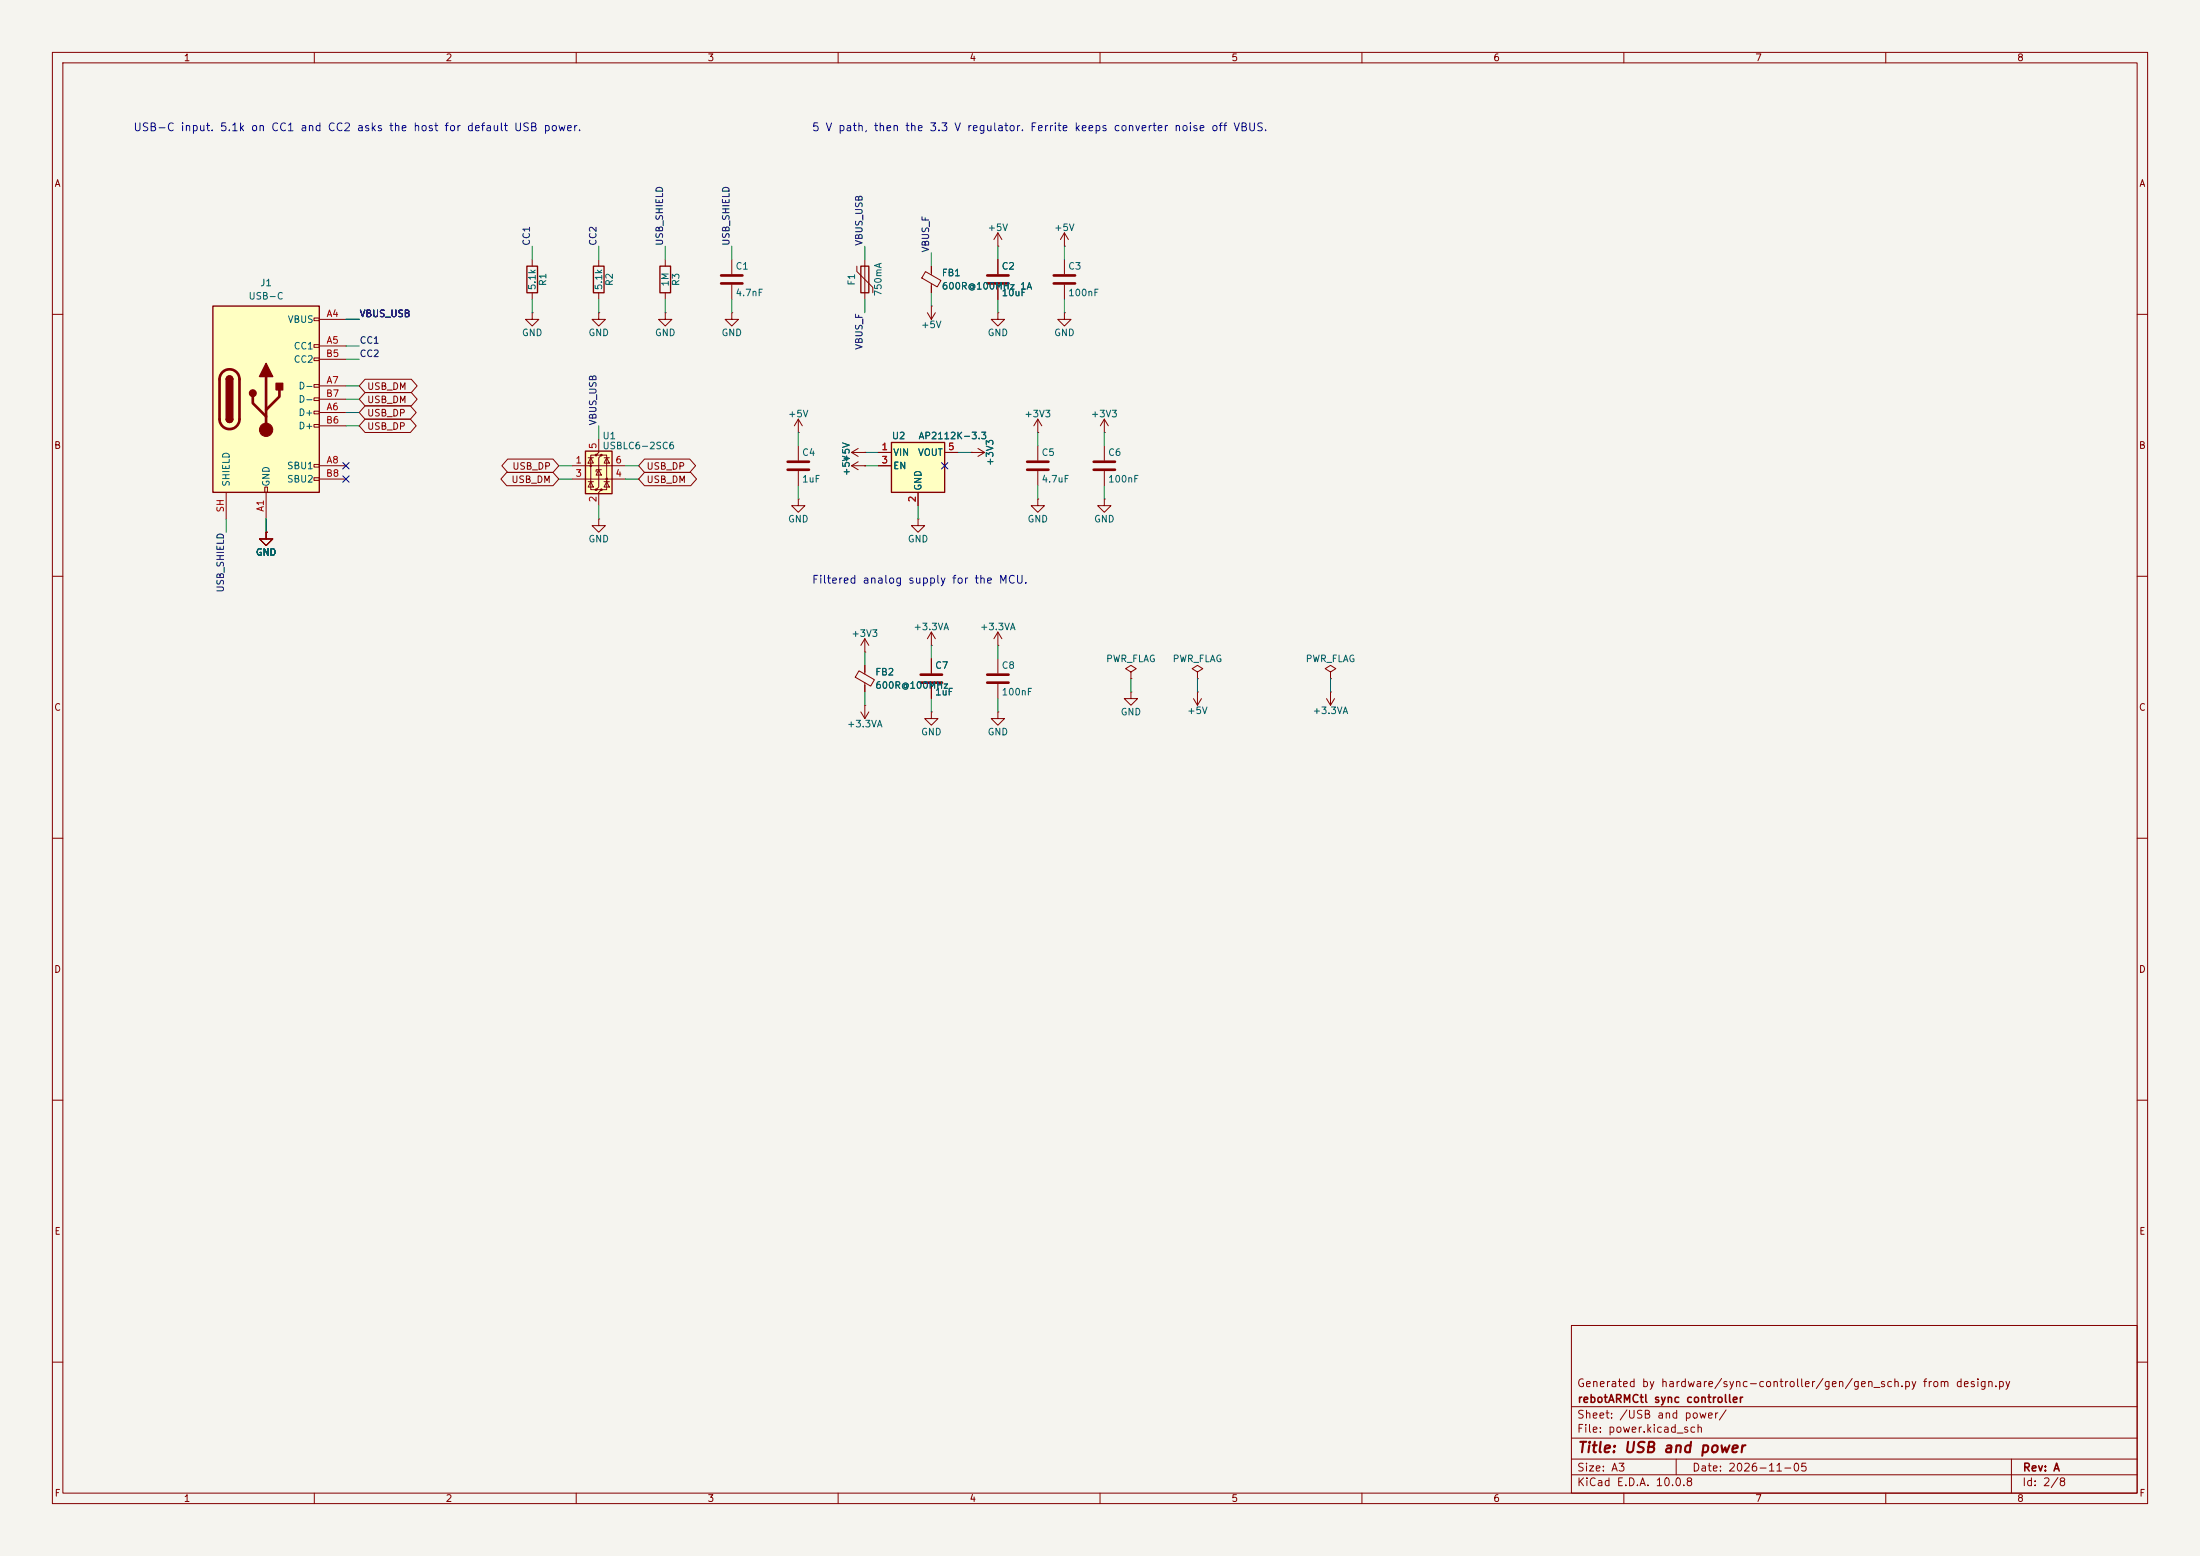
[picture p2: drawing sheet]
<svg xmlns="http://www.w3.org/2000/svg" width="420mm" height="297mm" viewBox="0 0 420 297" stroke-linecap="round" stroke-linejoin="round" font-family="sans-serif">
<path d="M0 0h420v297h-420z" fill="#f5f4ef" stroke="#f5f4ef" stroke-width=".19"/>
<g fill="none" stroke="#840000" stroke-width=".19">
<path d="M10 10h400v277h-400zM12 12h396v273h-396zM60 10v2M110 10v2M160 10v2M210 10v2M260 10v2M310 10v2M360 10v2M101.6 49.5v1.3M101.6 55.9v1.3M114.3 49.5v1.3"/>
<path d="M114.3 55.9v1.3M127 59.7v1.3h1.3l-1.3 1.2-1.3-1.2h1.3M127 59.7h.1M127 49.5v1.3M127 55.9v1.3M139.7 59.7v1.3h1.3l-1.3 1.2-1.3-1.2h1.3M139.7 59.7h.1M139.7 49.5v2.8M139.7 54.4v2.8M10 60h2M408 60h2M152.4 95.3v1.2h1.3l-1.3 1.3-1.3-1.3h1.3"/>
<path d="M152.4 95.3h.1M175.3 99.1v1.2h1.2l-1.2 1.3-1.3-1.3h1.3M175.3 99.1h.1M10 110h2M408 110h2M165.1 124.5h.1M165.1 121.9l-.8 1.3M165.1 121.9l.8 1.3M165.1 121.9v2.6M177.8 123.2h.1M177.8 120.7l-.8 1.2M177.8 120.7l.8 1.2"/>
<path d="M177.8 120.7v2.5M190.5 123.2h.1M190.5 120.7l-.8 1.2M190.5 120.7l.8 1.2M190.5 120.7v2.5M10 160h2M408 160h2M10 210h2M408 210h2M300 253h108v32h-108zM10 260h2M300 278.5h108"/>
<path d="M300 274.5h108M300 268.5h108M320 278.5v3M384 278.5v6.5M408 260h2M60 285v2M110 285v2M160 285v2M210 285v2M260 285v2M300 281.5h108M310 285v2"/>
<path d="M360 285v2"/>
</g>
<path d="M100.6 50.8h2v5.1h-2zM113.3 50.8h2v5.1h-2zM126 50.8h2v5.1h-2z" fill="none" stroke="#840000" stroke-width=".25"/>
<path d="M137.7 52.6h4M137.7 54.1h4" fill="none" stroke="#840000" stroke-width=".51"/>
<path d="M40.6 58.4h20.4v35.6h-20.4z" fill="#ffffc2"/>
<g fill="none" stroke="#840000" stroke-width=".19">
<path d="M163.6 50.8v1l3 3.1v1M165.1 49.5v7.7M176.7 51.8l2.9 1.7-.7 1.3-2.9-1.7zM177 59.7l.8 1.3M177.8 58.4h.1M177.8 50.8v1.7M177.8 54.1v1.8M177.8 58.4v2.6M178.6 59.7l-.8 1.3M190.5 47h.1M190.5 59.7v1.3h1.3l-1.3 1.2-1.3-1.2h1.3M190.5 59.7h.1"/>
<path d="M190.5 44.5l-.8 1.2M190.5 44.5l.8 1.2M190.5 44.5v2.5M190.5 49.5v2.8M190.5 54.4v2.8M203.2 59.7v1.3h1.3l-1.3 1.2-1.3-1.2h1.3M203.2 59.7h.1M203.2 47h.1M203.2 44.5v2.5M203.2 49.5v2.8M203.2 54.4v2.8M203.2 44.5l-.8 1.2"/>
<path d="M203.2 44.5l.8 1.2M59.9 60.7h1.1v.5h-1.1zM59.9 65.8h1.1v.5h-1.1zM59.9 68.3h1.1v.5h-1.1zM59.9 73.4h1.1v.5h-1.1zM59.9 75.9h1.1v.6h-1.1zM59.9 78.5h1.1v.5h-1.1zM61 61h5M61 66h5M61 78.7h5M61 73.7h5M61 68.6h5"/>
<path d="M61 76.2h5M43.2 94v5.1M50.5 93h.6v1h-.6zM50.8 94v5.1M59.9 81h1.1v.5h-1.1zM59.9 88.6h1.1v.6h-1.1zM59.9 91.2h1.1v.5h-1.1zM61 88.9h5M61 81.3h5M61 91.4h5M185.4 86.4h.1M185.4 86.4h2.6"/>
<path d="M186.7 85.6l1.3 .8M188 86.4l-1.3 .7M198.1 82.6h.1M198.1 95.3v1.2h1.3l-1.3 1.3-1.3-1.3h1.3M198.1 95.3h.1M198.1 80v2.6M198.1 85.1v2.8M198.1 89.9v2.8M198.1 80l-.7 1.3M198.1 80l.8 1.3M210.8 82.6h.1M210.8 95.3v1.2h1.3l-1.3 1.3-1.3-1.3h1.3"/>
<path d="M210.8 95.3h.1M210.8 80v2.6M210.8 85.1v2.8M210.8 89.9v2.8M210.8 80l-.7 1.3M210.8 80l.8 1.3M50.8 101.6v1.3h1.3l-1.3 1.2-1.3-1.2h1.3M50.8 101.6h.1M164 128l2.9 1.7-.7 1.3-2.9-1.7zM164.3 135.9l.8 1.3M165.1 134.6h.1M165.1 127v1.7"/>
<path d="M165.1 130.3v1.8M165.1 134.6v2.6M165.9 135.9l-.8 1.3M177.8 135.9v1.3h1.3l-1.3 1.2-1.3-1.2h1.3M177.8 135.9h.1M177.8 125.7v2.8M177.8 130.6v2.8M253.2 133.4l.8 1.2M254 128.3l1-.7-1-.6-1 .6 1 .7v1.2M254 129.5h.1M254 132.1h.1M254 132.1v2.5"/>
<path d="M254.8 133.4l-.8 1.2"/>
</g>
<path d="M40.6 58.4h20.4v35.6h-20.4zM164.3 50.8h1.6v5.1h-1.6zM43.2 72.4a.64 .64 0 0 1 .6-.6 .64 .64 0 0 1 .6 .6M43.2 80a.64 .64 0 0 0 .6 .6 .64 .64 0 0 0 .6-.6" fill="none" stroke="#840000" stroke-width=".25"/>
<g fill="none" stroke="#840000" stroke-width=".51">
<path d="M188.5 52.6h4M188.5 54.1h4M201.2 52.6h4M201.2 54.1h4M42.5 71.1a1.9 1.9 0 0 1 2-.5 1.9 1.9 0 0 1 1.2 1.8v7.6a1.91 1.91 0 0 1-1.9 1.9 1.91 1.91 0 0 1-1.9-1.9v-7.8l.2-.6zM48.3 75.7v1.3l2.5 2.5M50.8 71.9v10.1M53.3 74.4v1.3l-2.5 2.5M196.1 88.1h4.1M196.1 89.7h4.1M208.8 88.1h4.1M208.8 89.7h4.1"/>
<path d="M175.8 128.8h4M175.8 130.3h4"/>
</g>
<g fill="#840000" stroke="#840000" stroke-width=".25">
<path d="M43.2 72.4h1.2v7.6h-1.2z"/>
<path d="M43.4 71.9a.64 .64 0 0 1 .7-.1 .64 .64 0 0 1 .3 .6h-1.2z"/>
<path d="M43.2 80h1.2a.64 .64 0 0 1-.6 .6 .64 .64 0 0 1-.6-.6z"/>
<path d="M50.8 69.3l1.3 2.6h-2.6z"/>
<path d="M52.7 73.2h1.3v1.2h-1.3z"/>
<circle cx="48.3" cy="75.1" r=".63"/>
</g>
<circle cx="50.8" cy="82" r="1.27" fill="#840000" stroke="#840000" stroke-width=".19"/>
<path d="M170.2 84.5h10.1v9.5h-10.1z" fill="#ffffc2"/>
<path d="M170.2 84.5h10.1v9.5h-10.1z" fill="none" stroke="#840000" stroke-width=".25"/>
<g fill="none" stroke="#840000" stroke-width=".19">
<path d="M114.3 99.1v1.2h1.3l-1.3 1.3-1.3-1.3h1.3M114.3 99.1h.1M152.4 85.1v2.8M152.4 89.9v2.8M162.6 86.4h2.5M162.6 88.9h2.5M162.6 86.4l1.2 .7M162.6 88.9l1.2 .8M163.8 85.6l-1.2 .8M163.8 88.1l-1.2 .8M165.1 86.4h.1M165.1 88.9h.1"/>
<path d="M167.6 86.4h2.6M167.6 88.9h2.6M175.3 94v2.5M180.3 86.4h2.6M190.5 135.9v1.3h1.3l-1.3 1.2-1.3-1.2h1.3M190.5 135.9h.1M190.5 125.7v2.8M190.5 130.6v2.8M215.9 128.3l1-.7-1-.6-1 .6 1 .7v1.2M215.9 129.5h.1M215.9 132.1v1.3h1.3l-1.3 1.2-1.3-1.2h1.3M215.9 132.1h.1"/>
<path d="M227.8 133.4l.8 1.2M228.6 128.3l1-.7-1-.6-1 .6 1 .7v1.2M228.6 129.5h.1M228.6 132.1h.1M228.6 132.1v2.5M229.4 133.4l-.8 1.2"/>
</g>
<path d="M150.4 88.1h4M150.4 89.7h4M188.5 128.8h4M188.5 130.3h4" fill="none" stroke="#840000" stroke-width=".51"/>
<path d="M111.8 86.1h5v8.1h-5z" fill="#ffffc2"/>
<g fill="#840000">
<circle cx="112.8" cy="88.9" r=".25"/>
<circle cx="113.8" cy="86.9" r=".25"/>
<circle cx="113.8" cy="93.5" r=".25"/>
<circle cx="114.8" cy="86.9" r=".25"/>
<circle cx="114.8" cy="93.5" r=".25"/>
<circle cx="115.8" cy="91.4" r=".25"/>
</g>
<g fill="none" stroke="#840000" stroke-width=".19">
<path d="M101.6 59.7v1.3h1.3l-1.3 1.2-1.3-1.2h1.3M101.6 59.7h.1M114.3 59.7v1.3h1.3l-1.3 1.2-1.3-1.2h1.3M114.3 59.7h.1M177.8 50.8v1.3M177.8 54.6v1.3M190.5 49.5v2.8M190.5 54.4v2.8M69.7 77.5h8.6l1.2 1.2-1.2 1.3h-8.6l-1.1-1.3zM69.7 72.4h8.8l1.1 1.3-1.1 1.2h-8.8l-1.1-1.2zM69.7 74.9h8.8l1.1 1.3-1.1 1.3h-8.8l-1.1-1.3zM69.7 80h8.6l1.2 1.3-1.2 1.3h-8.6l-1.1-1.3z"/>
<path d="M96.7 90.2h8.9l1.1 1.2-1.1 1.3h-8.9l-1.1-1.3zM96.9 87.6h8.7l1.1 1.3-1.1 1.3h-8.7l-1.1-1.3zM109.2 88.9h10.2M109.2 91.4h10.2M112.3 91.9h1M112.3 87.4h1M112.8 87.4l.5 1h-1zM112.8 91.9l.5 1.1h-1zM113.8 86.9h-1v6.6h1M114.3 83.8v2.6l-.5 .5h1l-.5 .5v5.6l-.5 .5h1l-.5 .5v2.5M114.3 89.7l.5 1h-1zM114.8 89.7h-1v.3"/>
<path d="M114.8 86.9h1v6.6h-1M115.3 91.9h1M115.3 87.4h1M115.8 87.4l.5 1h-1zM115.8 91.9l.5 1.1h-1zM123 90.2h8.9l1.1 1.2-1.1 1.3h-8.9l-1.1-1.3zM123 87.6h8.7l1.1 1.3-1.1 1.3h-8.7l-1.1-1.3zM152.4 82.6h.1M152.4 80l-.8 1.3M152.4 80l.8 1.3M152.4 80v2.6M165.1 86.4h.1"/>
<path d="M165.1 88.9h.1M167.6 88.9h2.6M167.6 86.4h2.6M175.3 94v2.5M180.3 86.4h2.6M185.4 86.4h.1M50.8 101.6h.1M165.1 127v1.3M165.1 130.8v1.3M177.8 125.7v2.8M177.8 130.6v2.8"/>
</g>
<path d="M111.8 86.1h5v8.1h-5z" fill="none" stroke="#840000" stroke-width=".25"/>
<g fill="none" stroke="#009600" stroke-width=".19">
<path d="M101.6 47v2.5M101.6 57.2v2.5M114.3 47v2.5M114.3 57.2v2.5M127 47v2.5M127 57.2v2.5M139.7 47v2.5M139.7 57.2v2.5M165.1 47v2.5M165.1 57.2v2.5M177.8 48.3v2.5M177.8 55.9v2.5"/>
<path d="M190.5 47v2.5M190.5 57.2v2.5M203.2 47v2.5M203.2 57.2v2.5M66 66h2.6M66 73.7h2.6M66 78.7h2.6M66 68.6h2.6M66 61h2.6M66 76.2h2.6M43.2 99.1v2.5M50.8 99.1v2.5"/>
<path d="M66 81.3h2.6M106.7 88.9h2.5M106.7 91.4h2.5M114.3 81.3v2.5M114.3 96.5v2.6M119.4 88.9h2.5M119.4 91.4h2.5M152.4 82.6v2.5M152.4 92.7v2.6M165.1 88.9h2.5M165.1 86.4h2.5M175.3 96.5v2.6"/>
<path d="M182.9 86.4h2.5M198.1 82.6v2.5M198.1 92.7v2.6M210.8 82.6v2.5M210.8 92.7v2.6M165.1 124.5v2.5M165.1 132.1v2.5M177.8 123.2v2.5M177.8 133.4v2.5M190.5 123.2v2.5M190.5 133.4v2.5M215.9 129.5v2.6"/>
<path d="M228.6 129.5v2.6M254 129.5v2.6"/>
</g>
<path d="M65.4 88.3l1.2 1.2M65.4 90.8l1.2 1.2M66.6 88.3l-1.2 1.2M66.6 90.8l-1.2 1.2M179.7 88.3l1.2 1.2M180.9 88.3l-1.2 1.2" fill="none" stroke="#000084" stroke-width=".19"/>
<text font-size="2" fill="#840000" x="301" y="277.8">Title: USB and power</text>
<g font-size="1.5" fill="#0000c2">
<text x="25.4" y="25.4">USB-C input. 5.1k on CC1 and CC2 asks the host for default USB power.</text>
<text x="154.9" y="25.4">5 V path, then the 3.3 V regulator. Ferrite keeps converter noise off VBUS.</text>
<text x="154.9" y="111.8">Filtered analog supply for the MCU.</text>
</g>
<g font-size="1.5" fill="#840000">
<text x="300.9" y="265.1">Generated by hardware/sync-controller/gen/gen_sch.py from design.py</text>
<text x="301" y="268.1">rebotARMCtl sync controller</text>
<text x="300.9" y="273.8">File: power.kicad_sch</text>
<text x="300.9" y="271.1">Sheet: /USB and power/</text>
<text x="300.9" y="281.2">Size: A3</text>
<text x="322.9" y="281.2">Date: 2026-11-05</text>
<text x="386" y="281.2">Rev: A</text>
<text x="300.9" y="284">KiCad E.D.A. 10.0.8</text>
<text x="385.9" y="284">Id: 2/8</text>
</g>
<g font-size="1.3" fill="#840000">
<text x="35" y="12">1</text>
<text x="85" y="12">2</text>
<text x="135" y="12">3</text>
<text x="185" y="12">4</text>
<text x="235" y="12">5</text>
<text x="285" y="12">6</text>
<text x="335" y="12">7</text>
<text x="385" y="12">8</text>
<text x="10.3" y="36">A</text>
<text x="408.3" y="36">A</text>
<text x="70" y="74.7">USB_DM</text>
<text x="70" y="77.3">USB_DM</text>
<text x="70" y="79.8">USB_DP</text>
<text x="70" y="82.3">USB_DP</text>
<text x="10.2" y="86">B</text>
<text x="97.7" y="90">USB_DP</text>
<text x="123.3" y="90">USB_DP</text>
<text x="408.2" y="86">B</text>
<text x="97.5" y="92.5">USB_DM</text>
<text x="123.3" y="92.5">USB_DM</text>
<text x="10.2" y="136">C</text>
<text x="408.2" y="136">C</text>
<text x="10.2" y="186">D</text>
<text x="408.2" y="186">D</text>
<text x="10.3" y="236">E</text>
<text x="408.3" y="236">E</text>
<text x="10.3" y="286">F</text>
<text x="35" y="287">1</text>
<text x="85" y="287">2</text>
<text x="135" y="287">3</text>
<text x="185" y="287">4</text>
<text x="235" y="287">5</text>
<text x="285" y="287">6</text>
<text x="335" y="287">7</text>
<text x="385" y="287">8</text>
<text x="408.3" y="286">F</text>
</g>
<g font-size="1.3" fill="#0f0f0f">
<text x="101.5" y="47" transform="rotate(-90 101.5 47)">CC1</text>
<text x="114.2" y="47" transform="rotate(-90 114.2 47)">CC2</text>
<text x="126.9" y="47" transform="rotate(-90 126.9 47)">USB_SHIELD</text>
<text x="139.6" y="47" transform="rotate(-90 139.6 47)">USB_SHIELD</text>
<text x="165" y="47" transform="rotate(-90 165 47)">VBUS_USB</text>
<text x="177.7" y="48.3" transform="rotate(-90 177.7 48.3)">VBUS_F</text>
<text x="68.6" y="60.8">VBUS_USB</text>
<text x="68.6" y="65.9">CC1</text>
<text x="68.6" y="68.5">CC2</text>
<text x="165" y="66.9" transform="rotate(-90 165 66.9)">VBUS_F</text>
<text x="114.2" y="81.3" transform="rotate(-90 114.2 81.3)">VBUS_USB</text>
<text x="43.1" y="113.2" transform="rotate(-90 43.1 113.2)">USB_SHIELD</text>
</g>
<g font-size="1.3" fill="#006464">
<text x="188.4" y="44.4">+5V</text>
<text x="201.1" y="44.4">+5V</text>
<text x="140.3" y="51.8">C1</text>
<text x="179.7" y="53">FB1</text>
<text x="191.1" y="51.8">C2</text>
<text x="203.8" y="51.8">C3</text>
<text x="47.3" y="57.5">USB-C</text>
<text x="49.6" y="54.9">J1</text>
<text x="102.6" y="55.5" transform="rotate(-90 102.6 55.5)">5.1k</text>
<text x="104.6" y="54.7" transform="rotate(-90 104.6 54.7)">R1</text>
<text x="115.3" y="55.5" transform="rotate(-90 115.3 55.5)">5.1k</text>
<text x="117.3" y="54.7" transform="rotate(-90 117.3 54.7)">R2</text>
<text x="128" y="54.8" transform="rotate(-90 128 54.8)">1M</text>
<text x="130" y="54.7" transform="rotate(-90 130 54.7)">R3</text>
<text x="140.3" y="56.8">4.7nF</text>
<text x="163.5" y="54.6" transform="rotate(-90 163.5 54.6)">F1</text>
<text x="168.6" y="56.7" transform="rotate(-90 168.6 56.7)">750mA</text>
<text x="179.7" y="55.6">600R@100MHz 1A</text>
<text x="191.1" y="56.8">10uF</text>
<text x="203.8" y="56.8">100nF</text>
<text x="54.8" y="61.9">VBUS</text>
<text x="99.5" y="64.5">GND</text>
<text x="112.2" y="64.5">GND</text>
<text x="124.9" y="64.5">GND</text>
<text x="137.6" y="64.5">GND</text>
<text x="175.7" y="62.9">+5V</text>
<text x="188.4" y="64.5">GND</text>
<text x="201.1" y="64.5">GND</text>
<text x="56" y="67">CC1</text>
<text x="56" y="69.5">CC2</text>
<text x="56.9" y="74.6">D-</text>
<text x="56.9" y="77.2">D-</text>
<text x="56.9" y="79.7">D+</text>
<text x="56.9" y="82.2">D+</text>
<text x="150.3" y="80">+5V</text>
<text x="195.5" y="80">+3V3</text>
<text x="208.2" y="80">+3V3</text>
<text x="54.7" y="89.9">SBU1</text>
<text x="114.9" y="84.1">U1</text>
<text x="114.9" y="86.1">USBLC6-2SC6</text>
<text x="153" y="87.3">C4</text>
<text x="162.5" y="88.4" transform="rotate(-90 162.5 88.4)">+5V</text>
<text x="170.2" y="84.1">U2</text>
<text x="170.4" y="87.3">VIN</text>
<text x="170.4" y="89.9">EN</text>
<text x="175.1" y="87.3">VOUT</text>
<text x="175.2" y="84.1">AP2112K-3.3</text>
<text x="189.9" y="89" transform="rotate(-90 189.9 89)">+3V3</text>
<text x="198.7" y="87.3">C5</text>
<text x="211.4" y="87.3">C6</text>
<text x="44.1" y="93" transform="rotate(-90 44.1 93)">SHIELD</text>
<text x="51.8" y="93" transform="rotate(-90 51.8 93)">GND</text>
<text x="54.7" y="92.4">SBU2</text>
<text x="153" y="92.4">1uF</text>
<text x="176.2" y="93.8" transform="rotate(-90 176.2 93.8)">GND</text>
<text x="198.7" y="92.4">4.7uF</text>
<text x="211.4" y="92.4">100nF</text>
<text x="150.3" y="100">GND</text>
<text x="196.1" y="100">GND</text>
<text x="208.8" y="100">GND</text>
<text x="48.7" y="106.4">GND</text>
<text x="112.2" y="103.8">GND</text>
<text x="173.2" y="103.8">GND</text>
<text x="162.4" y="121.9">+3V3</text>
<text x="174.3" y="120.6">+3.3VA</text>
<text x="187" y="120.6">+3.3VA</text>
<text x="167" y="129.2">FB2</text>
<text x="167" y="131.8">600R@100MHz</text>
<text x="178.4" y="128">C7</text>
<text x="191.1" y="128">C8</text>
<text x="211.1" y="126.7">PWR_FLAG</text>
<text x="223.8" y="126.7">PWR_FLAG</text>
<text x="249.2" y="126.7">PWR_FLAG</text>
<text x="178.4" y="133">1uF</text>
<text x="191.1" y="133">100nF</text>
<text x="213.8" y="136.9">GND</text>
<text x="226.5" y="136.6">+5V</text>
<text x="250.5" y="136.6">+3.3VA</text>
<text x="161.6" y="139.1">+3.3VA</text>
<text x="175.7" y="140.7">GND</text>
<text x="188.4" y="140.7">GND</text>
</g>
<g font-size="1.3" fill="#a90000">
<text x="62.2" y="60.8">A4</text>
<text x="62.2" y="65.9">A5</text>
<text x="62.1" y="68.4">B5</text>
<text x="62.1" y="76.1">B7</text>
<text x="62.2" y="73.5">A7</text>
<text x="62.1" y="81.1">B6</text>
<text x="62.2" y="78.6">A6</text>
<text x="62.2" y="88.8">A8</text>
<text x="109.8" y="88.8">1</text>
<text x="114.2" y="85.8" transform="rotate(-90 114.2 85.8)">5</text>
<text x="117.4" y="88.8">6</text>
<text x="168.2" y="86.2">1</text>
<text x="168.2" y="88.8">3</text>
<text x="180.9" y="86.2">5</text>
<text x="62.1" y="91.3">B8</text>
<text x="109.8" y="91.3">3</text>
<text x="114.2" y="96" transform="rotate(-90 114.2 96)">2</text>
<text x="117.4" y="91.3">4</text>
<text x="175.1" y="96" transform="rotate(-90 175.1 96)">2</text>
<text x="43" y="97.9" transform="rotate(-90 43 97.9)">SH</text>
<text x="50.7" y="97.8" transform="rotate(-90 50.7 97.8)">A1</text>
</g>
</svg>
